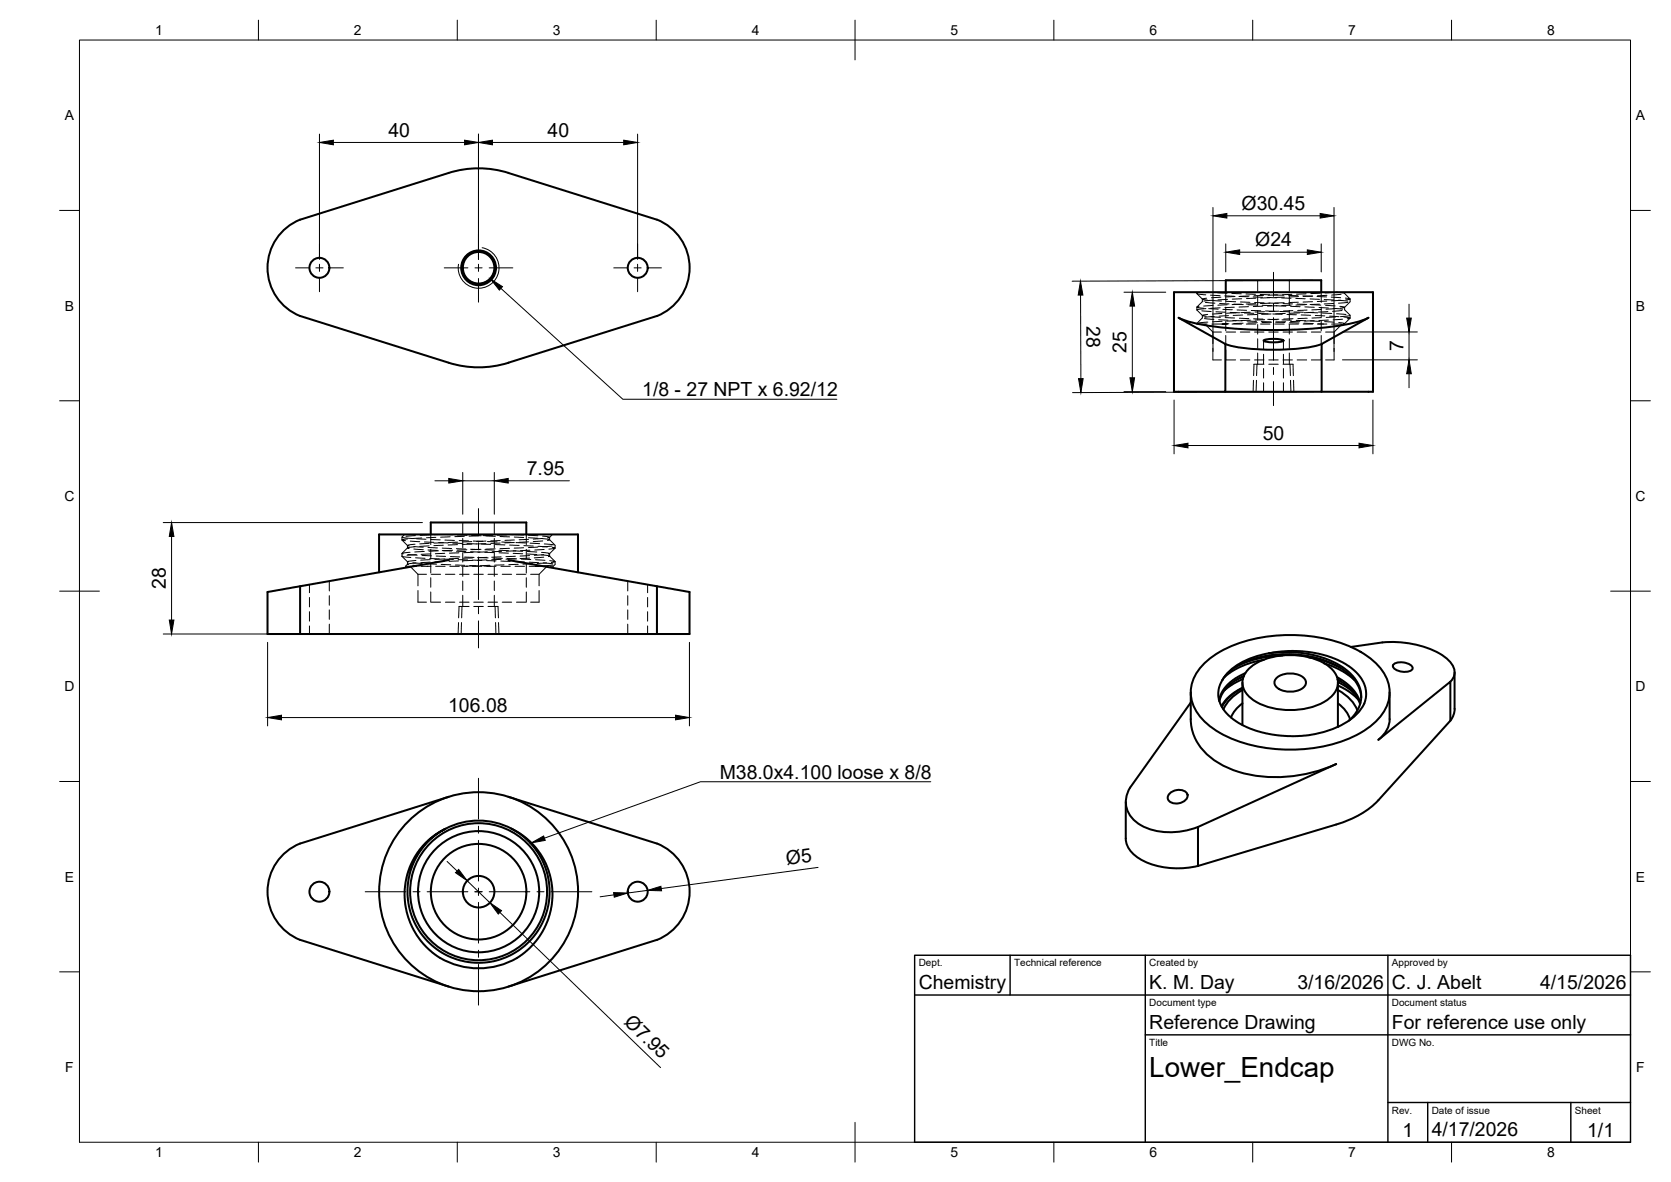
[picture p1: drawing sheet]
<svg xmlns="http://www.w3.org/2000/svg" width="420mm" height="297mm" viewBox="0 0 420 297" stroke-linecap="round" stroke-linejoin="round" font-family="sans-serif">
<!-- layer: Visible -->
<g fill="none" stroke="#000" stroke-width=".51">
<path d="M127.8 43.5l37.4 11.7a13 13 0 0 1 8.2 12.1 13 13 0 0 1-8.2 12.1l-37.4 11.8M127.8 43.4a25 25 0 0 0-15 .1l-37.3 11.7a13 13 0 0 0-8.2 12.1 13 13 0 0 0 8.2 12.1l37.3 11.8a25 25 0 0 0 15.1 0M296.4 79.9l11.7 6.6v12h-12.9v-25.1h50v25.1h-12.9M296.4 79.8a40.3 40.3 0 0 0 13.5 2.7 114.6 114.6 0 0 0 30.3-1.3l2.2-.6 1.7-.7M308.2 73.4v-3h24v3M344.1 79.9l-11.8 6.6v12h-24.2M308.1 86.4a48.4 48.4 0 0 0 17.6 1.3l4.4-.6 2.2-.7M317.8 85.5a8.4 8.4 0 0 1 4.9 .1 7.5 7.5 0 0 1-5 0zM108.3 134.3v-3h24v3M95.3 143.8v-9.5h50v9.5M112.8 140.7l-37.3 6.6v12M127.8 140.7l37.4 6.6v12h-97.9v-10.5l8.2-1.5"/>
<path d="M165.2 147.3l8.2 1.5v10.5h-8.2M299.4 174v6.7a13.1 13.1 0 0 0 7.7 11.4 33.1 33.1 0 0 0 25.9 1.1l3-1.2-34.8 15.8v9.8M299.4 176.6l-15.3 21.4M302.5 167.1a28.5 28.5 0 0 1 16.9-7.2 38.3 38.3 0 0 1 22.7 3.9 14 14 0 0 1 7.1 8.2 10 10 0 0 1-4.1 10.1 32.1 32.1 0 0 1-19.7 6.3 35.6 35.6 0 0 1-20.3-5.3 11.2 11.2 0 0 1-5.7-9.8 10.1 10.1 0 0 1 3.1-6.2zM307.3 170.9l1.3-1.6 1.7-1.5 2.3-1.3 2.2-.8 2.7-.7 3.5-.5 3.5-.1 2.6 .2 2.5 .4 3.1 .8 3.1 1.3 1.9 1.2 1.8 1.4 1.6 1.9 .8 1.7 .4 2M307.3 170.9l-.7 1.6-.3 1.6 .2 1.6 .4 1.2 .8 1.5 1.1 1.3 2.6 2 4.2 1.8 4.2 1.1 4.9 .4 4.6-.3M312.4 172.9l-2 1.1-1.4 1.1-1 1.1-.9 1.3M312.4 171.5v10.7M312.4 173.4a10.4 10.4 0 0 0-4.8 4.9M312.4 172.9a11.8 11.8 0 0 0-5.2 4.7M312.4 176.8l-1.6 1.4-1.3 2.1M312.5 170.7l-2.6 1.2-2 1.6"/>
<path d="M312.7 170l-1.9 .9M312.8 169.8l-2 1.1-2.1 1.6-1.5 2-.6 1.7M313.1 169.2l-2.6 1.3-2 1.7-1.4 2-.5 1.9M314 168.1a16.6 16.6 0 0 1 13.9-3.2 10.8 10.8 0 0 1 8.1 4.9 4.7 4.7 0 0 1-2 5.9 18.1 18.1 0 0 1-19.2 0 4.7 4.7 0 0 1-.8-7.6zM317.8 165.8l-3.5 .8-2.3 .9-2.2 1.2-1.9 1.4M319.1 164.2a17.8 17.8 0 0 0-11.3 5.9l-.5 .8M321 170.3a5.5 5.5 0 0 1 7.2 .5 1.93 1.93 0 0 1-1.6 2.6 5.5 5.5 0 0 1-5.9-1.1 1.5 1.5 0 0 1 .3-2zM322.5 164.7l-3.3 .3-2.9 .5-2.8 .9-2.7 1.2M329.1 165.2l4.3 1.1 3.7 1.6M332.9 166.7l4 1.6 2.5 1.6 1.1 .9M336.1 170.1l2.3 1.5 1.6 1.4 1.2 1.6 .9 2.1M336.3 170.8l1.9 1.2 1.6 1.4a8.7 8.7 0 0 1 2.2 3.5"/>
<path d="M336.3 170.8l.8 .4M336.4 171.4l2.4 1.4 1.7 1.4M336.4 172.3l2.9 1.6 2.3 1.9M336.4 171.5v11.2M336.4 176.8l1.3 1 .9 1.2 .9 1.8M336.4 173.4a10.3 10.3 0 0 1 4.9 5.1M339.7 162.6l7.9-1.2a23.7 23.7 0 0 1 16.3 4.2 3.9 3.9 0 0 1 1.3 5l-.5 .7M349.4 174v6.7M350.4 167a3.8 3.8 0 0 1 4.7 .6 .84 .84 0 0 1-.7 1.1 4 4 0 0 1-4.1-1.1zM365.7 169v9.1M365.8 178.1l-.3 1.5-.8 1.5M284.1 198a6.5 6.5 0 0 0 2.8 9.4 17.4 17.4 0 0 0 14.3 .4"/>
<path d="M294.1 199.4a3.1 3.1 0 0 1 4.3-.1 1.73 1.73 0 0 1-1.3 2.4 2.57 2.57 0 0 1-3.5-1v-.5zM336.4 182.5l.2 .1M339.1 181.1a7.6 7.6 0 0 0 .1-12.2l-1.7-1.3-1.8-1.1-2.6-1.1-2.8-.8-2.7-.5-3.1-.2h-2.7l-2.7 .3 4.8-.6 3.7 .1 5 .8 3.9 1.4 3.3 2 1.3 1.1 1.2 1.5 1 2.4 .2 1.6-.2 1.4a7.2 7.2 0 0 1-2.8 4.2 21.9 21.9 0 0 1-11.2 4.6M346.6 185.9l18.1-14.6v9.8l-18.1 20a22.9 22.9 0 0 1-10.6 6.1l-34.8 10.4M349.4 180.7a6.7 6.7 0 0 1-2.8 5.2M106.8 212.1l2.3-2.1 2.9-1.7-2.6 1.7-2.8 2.7-2 2.9-1.2 2.9-.7 2.9-.2 3.8 .6 3.5 1 3 1.3 2.2 1.6 2.1 2 1.9 2.1 1.5 2.4 1.2 2 .7 2.4 .5 2.6 .2 2.6-.2 2.5-.6 2.4-1 2.1-1.2 2.1-1.6 1.9-2 1.4-1.9 1.2-2.2 .9-2.8 .6-3.6-.2-3.4-.7-3-1.6-3.6-2-2.7-2.4-2.2-2.7-1.7 2.9 1.7 2.3 2 2.3 3 1.7 3.3 .8 3.3 .3 3.6-.4 3.4-1.2 3.8-2.1 3.5-2.5 2.8a18.5 18.5 0 0 1-28.6-4.9l-1.5-3.4-.6-2.4-.3-2.4 .1-2.8 .6-3 .8-2.4 1.8-3.2zM112 208.3a17.9 17.9 0 0 1 16.6 0M112.8 200.2l-37.3 11.8a13 13 0 0 0-8.2 12.1 13 13 0 0 0 8.2 12.1M127.8 200.2l37.4 11.8a13 13 0 0 1 8.2 12.1 13 13 0 0 1-8.2 12.1M283.1 201.6v9.1a6.5 6.5 0 0 0 3.8 5.3 20.5 20.5 0 0 0 14.3 1.6M75.5 236.2l37.3 11.7M165.2 236.2l-37.4 11.7"/>
<circle cx="80.3" cy="67.3" r="2.51"/>
<circle cx="120.3" cy="67.3" r="4.4"/>
<circle cx="120.3" cy="67.3" r="4.2"/>
<circle cx="120.3" cy="67.3" r="4"/>
<circle cx="160.3" cy="67.3" r="2.51"/>
<circle cx="80.3" cy="224.1" r="2.51"/>
<circle cx="120.3" cy="224.1" r="25"/>
<circle cx="120.3" cy="224.1" r="17.2"/>
<circle cx="120.3" cy="224.1" r="12"/>
<circle cx="120.3" cy="224.1" r="4"/>
<circle cx="120.3" cy="224.1" r="15.2"/>
<circle cx="160.3" cy="224.1" r="2.51"/>
</g>
<!-- layer: Hidden -->
<g fill="none" stroke="#000" stroke-width=".25">
<path d="M300.9 73.4v.4l1.4 1.4M300.9 77.2v.7l1.4 1.4M301 73.7l.3 .2 1.9 .2M301.5 77l-.6 .2 1.8 .3M302.2 78.1l2.3 .2M302.3 75.2v.6M302.3 79.3v.6M302.3 79.9l-1.4 1.5h2.6M302.3 75.8l-1.4 1.4M303.1 76l2.4 .2M303.2 77.6l-2.2 .3M303.4 74.9l-1.1 .3 1.3 .2"/>
<path d="M303.7 79l-1.4 .3 1 .2M303.9 77.6l2.4 .1M304.4 74.2l2.4 .1M304.5 79.6l2.4 .1M304.8 75.5l2.3 .2M305 73.5h-2.8M305 76.8l-2.4 .1M305.1 75.4l-2.4 .3M305.3 79.5l-2.4 .2M305.7 78.3l2.4 .2M306.2 73.6l2.3 .1M306.7 76.3l2.3 .1"/>
<path d="M306.8 77.4l-2.4 .1M307 74.7l-2.4 .1M307.2 78.8l-2.4 .1M307.5 77.8h2.4M308 74.3l2.3 .2M308.1 79.8l2.3 .1M308.2 73.4v2.6M308.2 77.2v2.4M308.3 75.7l2.4 .1M308.6 76.6l-2.4 .1M308.7 75.2l-2.4 .2M308.9 79.3l-2.4 .1"/>
<path d="M309.3 78.5l2.4 .1M309.7 73.7l2.4 .1M310.2 76.4l2.4 .1M310.4 77.2l-2.4 .1M310.5 74.5l-2.3 .1M310.8 78.6l-2.4 .1M311 77.9l2.4 .1M311.5 74.5l2.4 .1M311.6 80l2.4 .1M311.9 75.9l2.4 .1M312.2 76.4l-2.4 .1M312.2 75.1l-2.4 .1"/>
<path d="M312.5 79.2l-2.4 .1M312.9 78.7h2.4M313.3 73.9l2.4 .1M313.8 76.6l2.4 .1M313.9 77.1l-2.3 .1M314.1 74.4l-2.4 .1M314.4 78.5l-2.4 .1M314.6 78l2.4 .1M315.1 74.6l2.4 .1M315.5 76l2.3 .1M315.7 76.3l-2.3 .1M315.8 74.9l-2.4 .1"/>
<path d="M316 79l-2.4 .1M316.2 70.4v2.8M316.2 74.4v2.4M316.2 78v2.4M316.4 78.8l2.4 .1M316.9 74l2.4 .1M317.4 76.7l2.3 .1M317.5 76.9l-2.4 .1M317.7 74.2l-2.4 .1M317.9 78.3l-2.3 .1M318.2 78.2h2.4M318.7 74.7l2.4 .1"/>
<path d="M319 76.1l2.4 .1M319.3 76.2l-2.4 .1M319.4 74.8l-2.4 .1M319.6 78.9l-2.4 .1M320 78.9l2.4 .1M320.4 74.1l2.4 .1M321 76.8l2.3 .1M321.1 76.8l-2.4 .1M321.2 74.1l-2.3 .1M321.5 78.2l-2.4 .1M321.8 78.3h2.3M322.2 74.9l2.4 .1"/>
<path d="M322.6 76.3l2.4 .1M322.9 76.1l-2.4 .1M322.9 74.7l-2.4 .1M323.2 78.8l-2.4 .1M323.6 79l2.4 .1M324 74.2l2.4 .1M324.2 70.4v2.8M324.2 74.4v2.4M324.2 78v2.4M324.5 77l2.4 .1M324.7 76.7l-2.4 .1M324.8 74l-2.3 .1"/>
<path d="M325.1 78.1l-2.4 .1M325.3 78.4l2.4 .1M325.8 75l2.4 .1M326.2 76.4l2.4 .1M326.5 76h-2.4M326.5 74.5l-2.4 .1M326.7 78.6l-2.3 .1M327.2 79.1l2.3 .1M327.6 74.4l2.4 .1M328.1 77.1l2.4 .1M328.2 76.6l-2.4 .1M328.4 73.8l-2.4 .1"/>
<path d="M328.7 77.9l-2.4 .1M328.7 80l-2.4 .1M328.9 78.5l2.4 .1M329.4 75.1l2.4 .1M329.8 76.6l2.3 .1M330 75.8l-2.4 .1M330.1 74.4l-2.4 .1M330.3 78.5l-2.4 .1M330.7 79.3l2.4 .1M331.2 74.5l2.3 .1M331.7 77.3l2.3 .1M331.8 76.4l-2.4 .1"/>
<path d="M332 73.7l-2.4 .1M332.2 73.4v2.6M332.2 77.2v2.4M332.2 77.8l-2.4 .1M332.3 79.8l-2.4 .1M332.5 78.7l2.4 .1M333 75.3l2.3 .1M333.3 76.7l2.4 .2M333.6 75.7l-2.4 .1M333.7 74.2l-2.4 .1M333.9 78.3l-2.4 .1M334.3 79.4l2.4 .2"/>
<path d="M334.7 74.7l2.4 .1M335.2 77.5l2.4 .2M335.4 76.3l-2.4 .1M335.5 73.5l-2.3 .1M335.8 77.6l-2.4 .1M335.8 79.7l-2.3 .1M336 73.4l1.8 .2M336.1 78.9l2.3 .1M336.5 75.5l2.4 .2M336.9 77l1.2 .2-1.1 .3M337.2 75.5l-2.4 .1M337.2 74l-2.4 .2"/>
<path d="M337.4 78l-2.3 .2M337.9 79.7l1.6 .2-.7 .2M338.1 73.7l1.4 1.4v.7M338.1 77.8l1.4 1.4v.7l-1.4 1.5M338.1 73.4v.4M338.1 77.2v.7M338.3 74.9l1.2 .2-1.2 .3M338.9 76l-2.4 .2M339.4 79.3l-2.4 .3M339.5 75.8l-1.4 1.4M344.1 79.9h.1M302.9 80.1l2.3 .2"/>
<path d="M303 81.4l2 2M303.7 80.9l-2.4 .3M304.7 81.4h2.6M305 83.4h2.1M305 87.5v3h2.1M305 83.4v2.9M306.4 80.4l2.4 .1M307.3 80.8l-2.4 .1M308.2 80.8v2.3M308.2 84.3v2.4M308.2 87.9v2.6M308.3 83.4h2.4"/>
<path d="M308.3 90.5h2.4M309 81.4h-1.7h1.3M309.8 81.4h2.4M310 80.5l2.4 .1M310.8 80.6l-2.3 .1M311.9 83.4h2.4M311.9 90.5h2.4M312.6 81.2l-2.4 .1M313.4 81.4h2.4M313.5 80.7l2.4 .1M314.4 80.5h-2.4M315.2 80.1l2.4 .1"/>
<path d="M315.3 91.5h2.5M315.4 83.4h2.4M315.4 90.5h2.4M315.9 95.6l-.1 2.9M316.1 91.5l-.1 2.9M316.1 81.1l-2.3 .1M316.2 81.6v2.4M316.2 85.1v2.4M316.2 88.7v2.8M316.9 81.4h2.4M317.1 80.8l2.4 .1M317.7 85.6v2.2"/>
<path d="M317.7 89v2.4M317.7 92.6v2.4M317.7 96.2v2.3M318 80.3l-2.4 .1M318.8 80.2l2.4 .1M319 83.4h2.4M319 90.5h2.4M319 91.5h2.4M319.7 81l-2.4 .1M320.5 81.4h2.4M320.7 80.9l2.4 .1M321.6 80.2l-2.4 .1"/>
<path d="M322.3 80.4l2.4 .1M322.6 83.4h2.4M322.6 90.5h2.4M322.6 91.5h2.5M322.7 85.6v2.2M322.7 89v2.4M322.7 92.6v2.4M322.7 96.2v2.3M323.3 80.9h-2.4M324.1 81.4h2.4M324.2 81.6v2.4M324.2 85.1v2.4"/>
<path d="M324.2 88.7v2.8M324.3 81.1l2.3 .1M324.4 91.5l.1 2.9M324.5 95.6l.1 2.9M325.1 80.1l-2.4 .1M325.9 80.5l2.4 .1M326.2 83.4h2.3M326.2 90.5h2.3M326.9 80.7l-2.4 .1M327.7 81.4h2.4M327.8 81.2l2.4 .1M329.5 80.7l2.4 .1"/>
<path d="M329.7 83.4h2.4M329.7 90.5h2.4M330.4 80.6l-2.4 .1M331.2 81.4h2.4M331.4 81.4h1.4M332.2 80.8v2.3M332.2 84.3v2.4M332.2 87.9v2.6M333.1 80.8l2.3 .2M333.3 83.4h2.1M334 80.4l-2.4 .1M334.8 81.4h2.4"/>
<path d="M335.4 87.5v3h-2.1M336.6 81.1l1.5 .2-.3 .1 .3-.1M337.4 81.4l-2 2v2.9M337.6 80.2l-2.4 .2M101.1 139.1v.7l1.4 1.4-.1 .6M101.1 139.7l.5 .2 1.7 .2M101.2 135.1l2.3 .2M101.7 134.3l-.6 .7v.7l1.4 1.4M102.4 137.1v.6M102.5 135.4l-1.4 .3 .9 .2M102.5 137.7l-1.4 1.4M102.5 139.3l2.4 .2"/>
<path d="M103.1 138.8l-2 .3 .2 .1M103.2 136l2.3 .1M104.1 137.4l2.3 .1M104.1 138l2.3 .1M104.3 137.4l-1.9 .3 .5 .1M104.4 136.8l-1.9 .2 .4 .2M104.5 134.6l-2.4 .2M104.7 139.4l-2.4 .1M104.7 135.4l2.4 .1M106 135.2l-2.3 .1M106.1 139.6l2.4 .1M106.7 138.6l-2.4 .1"/>
<path d="M106.7 136.2l2.4 .1M107.6 137.6l2.4 .1M107.6 138.2l2.4 .1M107.9 137.2l-2.4 .1M107.9 136.6l-2.4 .1M108 134.4l-2.4 .1M108.3 139.2l-2.4 .1M108.3 135.6l2.4 .1M108.3 134.3v2.5M108.3 138.1v2.3M109.6 135l-2.4 .1M109.7 139.7l2.3 .1"/>
<path d="M110.2 138.4l-2.3 .1M110.3 136.3l2.4 .1M110.6 134.3l-1.4 .1M111.2 137.7l2.4 .1M111.2 138.4l2.4 .1M111.5 137l-2.4 .1M111.5 136.4l-2.4 .1M111.8 139.1l-2.3 .1M111.9 135.7l2.4 .1M112 134.3l1.8 .1M113.2 134.9l-2.4 .1M113.2 139.9l2.4 .1"/>
<path d="M113.8 138.3l-2.4 .1M113.9 136.5l2.3 .1M114.7 137.9l2.4 .1M114.8 138.5l2.3 .1M115 134.4l2.4 .1M115 136.9l-2.3 .1M115.1 136.2l-2.4 .1M115.4 138.9l-2.4 .1M115.4 135.9h2.4M116.4 131.3v2.8M116.4 135.3v2.4M116.4 138.9v2.4"/>
<path d="M116.8 134.8l-2.4 .1M117.4 138.2h-2.4M117.4 136.6l2.4 .1M118.3 138l2.4 .1M118.3 138.6l2.4 .1M118.6 134.6h2.4M118.6 136.7l-2.4 .1M118.6 136.1l-2.4 .1M119 138.8l-2.4 .1M119 136h2.4M120.3 134.6l-2.4 .1M120.9 138l-2.3 .1"/>
<path d="M121 136.7l2.4 .1M121.9 138.2h2.4M121.9 138.8l2.4 .1v2.4M122.2 134.7l2.3 .1M122.2 136.6l-2.4 .1M122.2 136l-2.4 .1M122.5 138.7l-2.3 .1M122.6 136.1l2.4 .1M123.9 134.5l-2.4 .1M124.3 131.3v2.8M124.3 135.3v2.4M124.5 137.9l-2.4 .1"/>
<path d="M124.6 136.8l2.4 .1M125.5 138.3l2.3 .1M125.5 138.9l2.3 .1M125.7 134.8l2.4 .1M125.8 136.5l-2.4 .1M125.8 135.8l-2.4 .1M126 139.9l-2.4 .1M126.1 138.6h-2.4M126.2 136.2l2.3 .1M127.5 134.4l-2.4 .1M128.1 137.8l-2.4 .1M128.1 137l2.4 .1"/>
<path d="M129 138.4l2.4 .1M129 139.1l2.4 .1M129.3 134.3l2.4 .1M129.3 135l2.4 .1M129.3 136.3l-2.4 .1M129.3 135.7l-2.3 .1M129.6 139.8l-2.4 .1M129.7 138.4l-2.4 .1M129.7 136.3l2.4 .1M130 134.3l-1.3 .1M131.7 137.7l-2.4 .1M131.7 137.1l2.4 .1"/>
<path d="M132.3 134.3v2.5M132.3 138.1v2.3M132.6 138.6l2.4 .1M132.6 139.2l2.4 .1M132.9 134.5l2.3 .1M132.9 135.1l2.4 .2M132.9 136.2l-2.4 .1M132.9 135.5l-2.4 .1M133.2 139.6l-2.4 .1M133.2 138.3l-2.3 .1M133.3 136.5l2.4 .1M135.2 137.5l-2.3 .1"/>
<path d="M135.3 137.3l2.4 .1M136.2 138.8l2 .3-.3 .1M136.2 139.4l2 .3-.3 .2M136.4 134.7l1.8 .3-.5 .2M136.4 135.4l1.8 .2-.6 .2M136.5 135.9l-2.4 .2M136.5 135.3l-2.4 .2M136.7 139.4l-2.4 .2M136.8 138.1l-2.3 .1M136.9 136.7l2.3 .2M138.8 137.2l-2.4 .2M138.9 137.5l.7 .3-1.6 .2"/>
<path d="M138.9 134.3l-.7 .7v.6l1.4 1.4v.7M139.6 137.8l-1.4 1.3v.6l1.4 1.4v.7M77.8 146.9v2.1M77.8 150.1v2.4M77.8 153.7v2.4M77.8 157.3v2M82.8 146v2.5M82.8 149.7v2.4M82.8 153.3v2.3M82.8 156.9v2.4M102.5 141.8l-.6 .5h2.9M103.1 142.3l2 2"/>
<path d="M103.8 141.4l2.4 .2M103.8 142.1l2.4 .1M104.5 140.2l2.4 .1M104.6 140.9l-2.1 .2 .1 .2M104.6 141.5l-2.1 .3 .1 .1M105.1 144.3h2.1M105.1 148.4v2.9h2.1M105.1 144.3v2.9M106 142.3h2.4M107.4 141.7l2.3 .1M107.4 142.3h.2M108.1 140.4h2.3"/>
<path d="M108.2 140.6l-2.4 .2M108.2 141.3l-2.4 .1M108.3 141.6v2.4M108.3 145.2v2.4M108.3 148.8v2.5M108.4 144.3h2.4M108.4 151.3h2.4M109.5 142.3h2.4M110.9 141.8l2.4 .1M111.6 140.5l2.4 .1M111.7 140.5l-2.4 .1M111.7 141.1l-2.4 .1"/>
<path d="M112 144.3h2.4M112 151.3h2.4M112.8 140.7h.1M113.1 142.3h2.4M114.5 142l2.4 .1M115.2 140.6l2.4 .1M115.3 140.3l-2.4 .1M115.3 141l-2.4 .1M115.4 152.4h2.5M115.5 144.3h2.4M115.5 151.3h2.4M116 156.4v2.9"/>
<path d="M116.1 142.3h1.5M116.2 152.4l-.1 2.9M116.4 142.4v2.4M116.4 146v2.4M116.4 149.6v2.8M116.8 140l2.4 .1M118.1 142.1l2.4 .1M118.8 140.8h2.4M118.8 142.3h2.4M118.9 140.2l-2.4 .1M118.9 140.8l-2.4 .1M119.1 144.3h2.4"/>
<path d="M119.1 151.3h2.4M119.1 152.4h2.4M119.6 142.2l-2.4 .1M120.4 140.1l2.3 .1M121.6 142.2l1.9 .1M122.3 140.9l2.4 .1M122.4 142.3h2.3M122.4 140.1l-2.3 .1M122.4 140.7l-2.3 .1M122.7 144.3h2.4M122.7 151.3h2.4M122.7 152.4h2.5"/>
<path d="M123.2 142.1l-2.4 .1M124 140.2l2.3 .1M124.3 142.4v2.4M124.3 146v2.4M124.3 149.6v2.8M124.5 152.4l.1 2.9M124.6 156.4l.1 2.9M125.9 141l2.4 .1M125.9 142.3h2.4M126 140.6l-2.4 .1M126.3 144.3h2.4M126.3 151.3h2.4"/>
<path d="M126.7 142h-2.3M127.5 140.4h2.4M129.5 141.1l2.4 .1M129.5 142.3h2.4M129.6 140.4l-2.4 .1M129.9 144.3h2.3M129.9 151.3h2.3M130.3 141.8l-2.4 .1M131.1 140.5l2.4 .1M132.3 141.6v2.4M132.3 145.2v2.4M132.3 148.8v2.5"/>
<path d="M133.1 141.3l2.3 .1M133.1 142.3h1.5M133.2 140.3l-2.4 .1M133.4 144.3h2.2M133.9 141.7l-2.4 .1M134.7 140.7l2.3 .1M135.5 142.3h-.9h2.5M135.6 148.4v2.9h-2.2M136.6 141.5l2.4 .2M136.7 140l-2.4 .2M137.4 141.5l-2.3 .1M137.5 142.3l-1.9 2v2.9"/>
<path d="M138.2 140.9l1.4 .2-1 .3M139 142l-2.3 .2M139.6 141.9l-.5 .4h-.8M157.8 146v2.5M157.8 149.7v2.4M157.8 153.3v2.3M157.8 156.9v2.4M162.8 146.9v2.1M162.8 150.1v2.4M162.8 153.7v2.4M162.8 157.3v2"/>
</g>
<!-- layer: Hidden Narrow -->
<path d="M315.2 95.6l-.1 2.9M315.3 91.5l-.1 2.9M325.1 91.5l.1 2.9M325.2 95.6l.1 2.9M115.3 156.4l-.1 2.9M115.4 152.4l-.1 2.9M125.2 152.4l.1 2.9M125.3 156.4l.2 2.9" fill="none" stroke="#000" stroke-width=".25"/>
<!-- layer: Visible Narrow -->
<path d="M121.2 62.3a5.1 5.1 0 0 1 4.2 5.9 5.1 5.1 0 0 1-5.9 4.2 5.1 5.1 0 0 1-4.2-6" fill="none" stroke="#000" stroke-width=".25"/>
<!-- layer: BORDER -->
<g fill="none" stroke="#000" stroke-width=".25">
<path d="M20 10.1h390v276.9h-390zM65 5.1v5M115 5.1v5M165 5.1v5M215 5.1v10M265 5.1v5M315 5.1v5M365 5.1v5M15 52.9h5M410 52.9h5M15 100.7h5M410 100.7h5"/>
<path d="M15 148.6h10M405 148.6h10M15 196.4h5M410 196.4h5M15 244.2h5M410 244.2h5M65 287v5M115 287v5M165 287v5M215 282.1v9.9M265 287v5M315 287v5"/>
<path d="M365 287v5"/>
</g>
<!-- layer: TITLEBLOCK -->
<path d="M230 240.1h180v46.9h-180zM230 250h180M254 240.1v9.9M288 240.1v46.9M349 240.1v46.9M288 260.1h122M349 277.1h61M359 277.1v9.9M395 277.1v9.9" fill="none" stroke="#000" stroke-width=".36"/>
<!-- layer: Smart Centers -->
<g fill="none" stroke="#000" stroke-width=".25">
<path d="M120.3 58.7v5.9M74.3 67.3h3.3M79.4 67.3h1.8M80.3 61.3v3.3M80.3 66.4v1.8M80.3 70v3.3M83 67.3h3.3M111.7 67.3h5.9M119.4 67.3h1.8M120.3 66.4v1.8M120.3 70v5.9M123 67.3h5.9"/>
<path d="M154.3 67.3h3.3M159.4 67.3h1.8M160.3 61.3v3.3M160.3 66.4v1.8M160.3 70v3.3M163 67.3h3.3M320.2 68.4v6.1M320.2 76.2v1.8M320.2 79.8v10.7M320.2 92.3v1.8M320.2 95.9v6M120.3 127.8v6.8"/>
<path d="M120.3 136.4v1.8M120.3 140v10.7M120.3 152.5v1.7M120.3 156v6.8M120.3 195.6v10.2M120.3 207.6v1.8M120.3 211.2v10.2M91.8 224.1h10.2M103.8 224.1h1.8M107.4 224.1h10.2M119.4 224.1h1.8M120.3 223.2v1.8"/>
<path d="M120.3 226.8v10.2M120.3 238.8v1.8M123 224.1h10.2M135 224.1h1.8M138.6 224.1h10.2M120.3 242.4v10.2"/>
</g>
<!-- layer: Hole Notes -->
<path d="M123.4 70.1l2.9 1.9-.7 .9zM133.6 211.8l3.1-1.7 .4 1.1z" fill="#000" stroke="#000" stroke-width=".25"/>
<path d="M126 72.5l30.6 27.8h53.8M234 196.5h-57.9l-39.2 14.1" fill="none" stroke="#000" stroke-width=".25"/>
<!-- layer: FD_Dimensions -->
<g fill="none" stroke="#000" stroke-width=".25">
<path d="M80.3 33.7v31.5M83.8 35.8h33M120.3 33.7v31.5M123.8 35.8h33M160.3 33.7v31.5M305 52.1v36.2M308.5 54.2h23.4M335.4 52.1v36.2M271.7 74.2l.1 21M282.6 73.4h10.5M284.7 76.9v18M308.2 61.3v7"/>
<path d="M311.7 63.4h17M330.1 70.4l-60.5 .3M332.2 61.3v7M354.3 76.4v3.5M282.6 98.4h10.5M330.2 98.4l-60.5 .3M337.5 83.4h18.9M337.5 90.4h18.9M354.3 83.4v7M354.3 93.9v3.5M116.4 118.7v10.5M124.3 118.7v10.5"/>
<path d="M295.2 100.5v13.6M298.7 112h43M345.2 100.5v13.6M41 131.3h65.2M43.1 134.8v21M109.3 120.8h3.5M116.4 120.8h7.9M127.8 120.8h15.4M41 159.3h32.4M67.3 161.4v21M173.4 161.4v21M70.8 180.3h99.1"/>
<path d="M112.4 216.5l2.5 2.4M205.7 218l-39.4 5.3M117.5 221.3l5.7 5.6M125.7 229.3l40.4 39M154.4 224.9l-3.5 .5M162.8 223.8l-5 .6"/>
</g>
<g fill="#000" stroke="#000" stroke-width=".25">
<path d="M80.3 35.8l3.5-.6v1.2zM116.8 35.2l3.5 .6-3.5 .6zM120.3 35.8l3.5-.6v1.2zM156.8 35.2l3.5 .6-3.5 .6zM305 54.2l3.5-.6v1.2zM331.9 53.6l3.5 .6-3.5 .6zM271.7 70.7l.6 3.5h-1.2zM284.7 73.4l.6 3.5h-1.2zM308.2 63.4l3.5-.6v1.2zM328.7 62.8l3.5 .6-3.5 .6zM353.7 79.9h1.2l-.6 3.5zM271.2 95.2h1.2l-.6 3.4z"/>
<path d="M284.1 94.9h1.2l-.6 3.5zM354.3 90.4l.6 3.5h-1.2zM295.2 112l3.5-.6v1.2zM341.7 111.4l3.5 .6-3.5 .6zM43.1 131.3l.6 3.5h-1.1zM112.8 120.2l3.6 .6-3.6 .6zM124.3 120.8l3.5-.6v1.2zM42.6 155.8h1.1l-.6 3.5zM67.3 180.3l3.5-.6v1.2zM169.9 179.7l3.5 .6-3.5 .6zM115.3 218.5l2.2 2.8-3-2zM123.2 226.9l2.9 2-.8 .8z"/>
<path d="M154.3 224.3l3.5 .1-3.3 1.1zM162.8 223.8l3.4-1.1 .1 1.2z"/>
</g>
<text font-size="7" x="289" y="270.6">Lower_Endcap</text>
<g font-size="4.9">
<text x="97.7" y="34.4">40</text>
<text x="137.7" y="34.4">40</text>
<text x="312.2" y="52.7">Ø30.45</text>
<text x="315.6" y="61.8">Ø24</text>
<text x="273.2" y="82" transform="rotate(90 273.2 82)">28</text>
<text x="283.3" y="88.6" transform="rotate(-90 283.3 88.6)">25</text>
<text x="352.9" y="88.3" transform="rotate(-90 352.9 88.3)">7</text>
<text x="161.5" y="99.6">1/8 - 27 NPT x 6.92/12</text>
<text x="317.5" y="110.5">50</text>
<text x="132.5" y="119.4">7.95</text>
<text x="41.7" y="148" transform="rotate(-90 41.7 148)">28</text>
<text x="112.7" y="178.9">106.08</text>
<text x="181" y="195.8">M38.0x4.100 loose x 8/8</text>
<text x="197.8" y="217.5" transform="rotate(-8 197.8 217.5)">Ø5</text>
<text x="231" y="248.5">Chemistry</text>
<text x="289" y="248.5">K. M. Day</text>
<text x="326.2" y="248.5">3/16/2026</text>
<text x="350" y="248.5">C. J. Abelt</text>
<text x="387.2" y="248.5">4/15/2026</text>
<text x="156.7" y="257.1" transform="rotate(44 156.7 257.1)">Ø7.95</text>
<text x="289" y="258.6">Reference Drawing</text>
<text x="350" y="258.6">For reference use only</text>
<text x="352.6" y="285.7">1</text>
<text x="360" y="285.5">4/17/2026</text>
<text x="399.1" y="285.7">1/1</text>
</g>
<g font-size="3.5">
<text x="39" y="8.8">1</text>
<text x="89" y="8.8">2</text>
<text x="139" y="8.8">3</text>
<text x="189" y="8.8">4</text>
<text x="239" y="8.8">5</text>
<text x="289" y="8.8">6</text>
<text x="339" y="8.8">7</text>
<text x="389" y="8.8">8</text>
<text x="16.3" y="30.2">A</text>
<text x="411.3" y="30.2">A</text>
<text x="16.3" y="78">B</text>
<text x="411.3" y="78">B</text>
<text x="16.2" y="125.9">C</text>
<text x="411.2" y="125.9">C</text>
<text x="16.2" y="173.7">D</text>
<text x="411.2" y="173.7">D</text>
<text x="16.3" y="221.6">E</text>
<text x="411.3" y="221.6">E</text>
<text x="16.4" y="269.4">F</text>
<text x="411.4" y="269.4">F</text>
<text x="39" y="290.8">1</text>
<text x="89" y="290.8">2</text>
<text x="139" y="290.8">3</text>
<text x="189" y="290.8">4</text>
<text x="239" y="290.8">5</text>
<text x="289" y="290.8">6</text>
<text x="339" y="290.8">7</text>
<text x="389" y="290.8">8</text>
</g>
<g font-size="2.5">
<text x="231" y="242.9">Dept.</text>
<text x="255" y="242.9">Technical reference</text>
<text x="289" y="242.9">Created by</text>
<text x="350" y="242.9">Approved by</text>
<text x="289" y="252.8">Document type</text>
<text x="350" y="252.8">Document status</text>
<text x="289" y="262.9">Title</text>
<text x="350" y="262.9">DWG No.</text>
<text x="350" y="279.9">Rev.</text>
<text x="360" y="279.9">Date of issue</text>
<text x="396" y="279.9">Sheet</text>
</g>
</svg>
